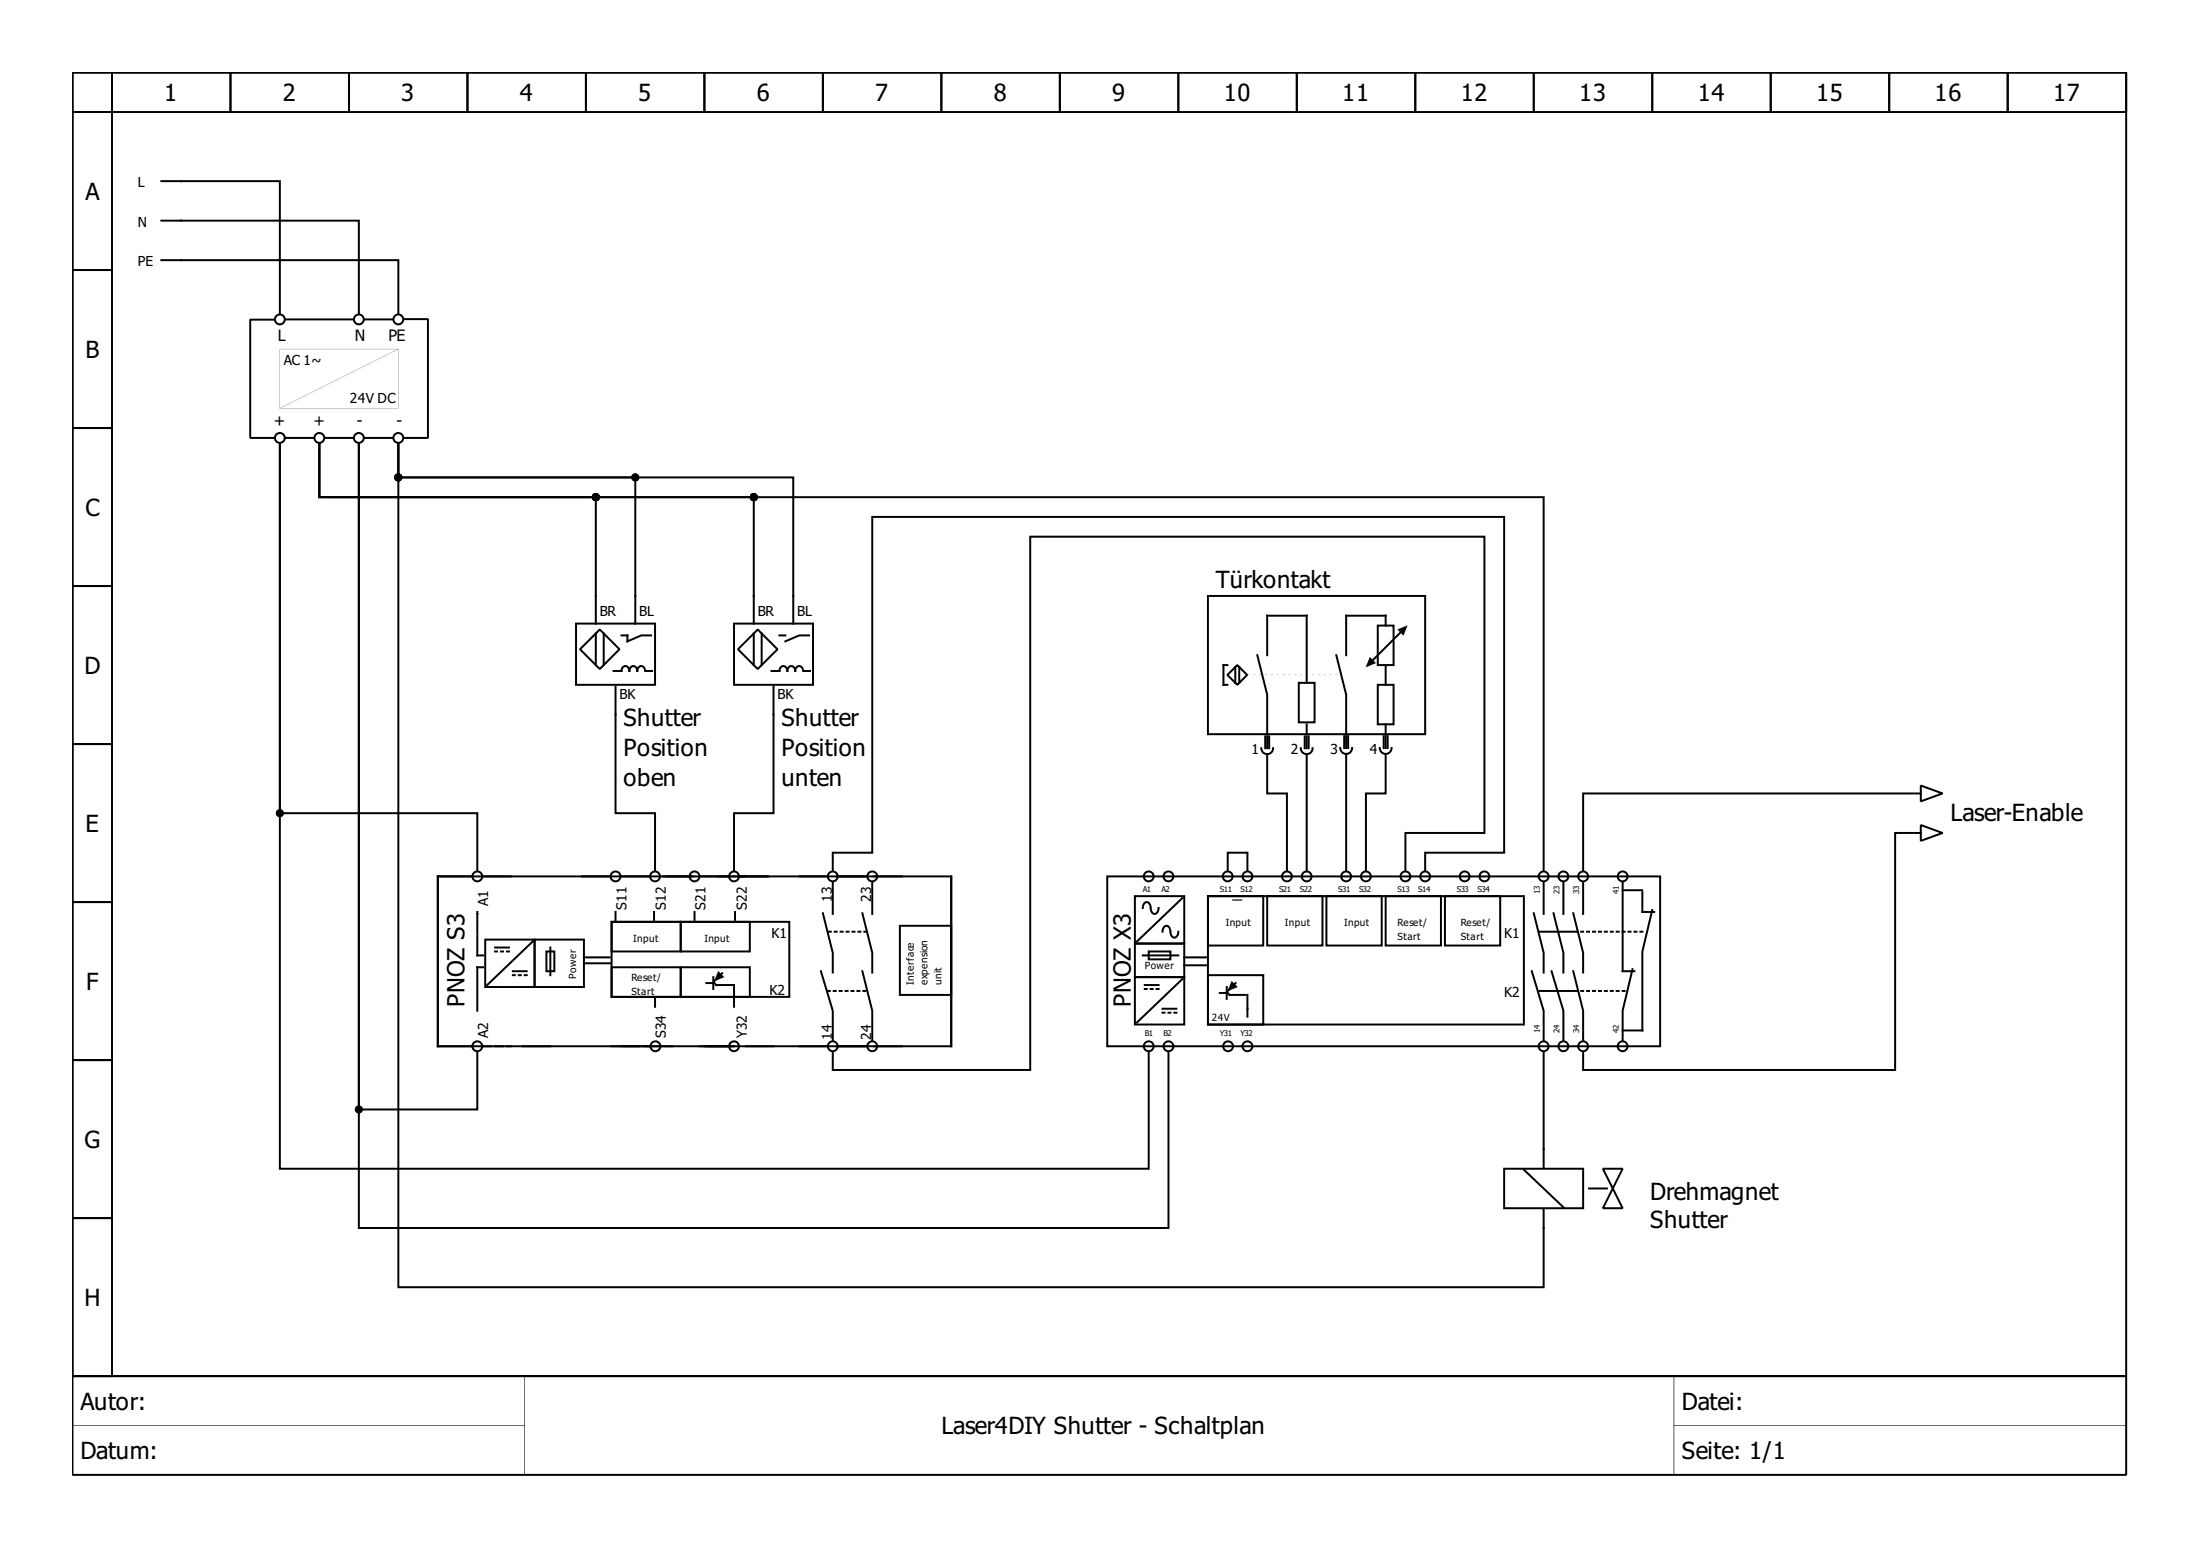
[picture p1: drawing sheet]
<svg xmlns="http://www.w3.org/2000/svg" width="297mm" height="210mm" viewBox="0 0 297 210" stroke-linecap="round" stroke-linejoin="round" font-family="sans-serif">
<g fill="#000">
<path d="M9.8 9.7l277.4 .1v176l-.1 .1h-277.3zM9.8 9.8h.1v176h-.1v-.2h277.3v.2h-.2v-176h.2v.1h-277.3z"/>
<path d="M9.8 9.7l5.5 .1v5.3l-.2 .2h-5.3zM9.8 9.8h.1v5.3h-.1v-.1h5.3v.1h-.1v-5.3h.1v.1h-5.3z"/>
<path d="M9.8 15h5.3l.2 .1v21.4l-.2 .1h-5.3l-.1-.1zM9.8 15.1h.1v21.4h-.1v-.2h5.3v.2h-.1v-21.4h.1v.2h-5.3z"/>
<path d="M15 9.8l16.1-.1 .2 .1v5.3l-.2 .2h-16l-.1-.2zM15.1 9.8h.2v5.3h-.2v-.1h16v.1h-.1v-5.3h.1v.1h-16z"/>
<path d="M31 9.8l16.1-.1 .1 .1v5.3l-.1 .2h-16l-.1-.2zM31.1 9.8h.2v5.3h-.2v-.1h16v.1h-.1v-5.3h.1v.1h-16z"/>
<path d="M47 9.8l16.1-.1 .1 .1v5.3l-.1 .2h-16l-.1-.2zM47.1 9.8h.1v5.3h-.1v-.1h16v.1h-.1v-5.3h.1v.1h-16z"/>
<path d="M63 9.8l16.1-.1 .1 .1v5.3l-.1 .2h-16l-.1-.2zM63.1 9.8h.1v5.3h-.1v-.1h16v.1h-.1v-5.3h.1v.1h-16z"/>
<path d="M79 9.8l16.1-.1 .1 .1v5.3l-.1 .2h-16l-.1-.2zM79.1 9.8h.1v5.3h-.1v-.1h16v.1h-.1v-5.3h.1v.1h-16z"/>
<path d="M95 9.8l16.1-.1 .1 .1v5.3l-.1 .2h-16l-.1-.2zM95.1 9.8h.1v5.3h-.1v-.1h16v.1h-.1v-5.3h.1v.1h-16z"/>
<path d="M111 9.8l16.1-.1 .1 .1v5.3l-.1 .2h-16l-.1-.2zM111.1 9.8h.1v5.3h-.1v-.1h16v.1h-.1v-5.3h.1v.1h-16z"/>
<path d="M127 9.8l16.1-.1 .1 .1v5.3l-.1 .2h-16l-.1-.2zM127.1 9.8h.1v5.3h-.1v-.1h16v.1h-.1v-5.3h.1v.1h-16z"/>
<path d="M143 9.8l16.1-.1 .1 .1v5.3l-.1 .2h-16l-.1-.2zM143.1 9.8h.1v5.3h-.1v-.1h16v.1h-.1v-5.3h.1v.1h-16z"/>
<path d="M159 9.8l16.1-.1 .1 .1v5.3l-.1 .2h-16l-.1-.2zM159.1 9.8h.1v5.3h-.1v-.1h16v.1h-.1v-5.3h.1v.1h-16z"/>
<path d="M175 9.8l16.1-.1 .1 .1v5.3l-.1 .2h-16l-.1-.2zM175.1 9.8h.1v5.3h-.1v-.1h16v.1h-.1v-5.3h.1v.1h-16z"/>
<path d="M191 9.8l16.1-.1 .1 .1v5.3l-.1 .2h-16l-.1-.2zM191.1 9.8h.1v5.3h-.1v-.1h16v.1h-.1v-5.3h.1v.1h-16z"/>
<path d="M207 9.8l16.1-.1 .1 .1v5.3l-.1 .2h-16l-.1-.2zM207.1 9.8h.1v5.3h-.1v-.1h16v.1h-.1v-5.3h.1v.1h-16z"/>
<path d="M223 9.8l16.1-.1 .1 .1v5.3l-.1 .2h-16l-.1-.2zM223.1 9.8h.1v5.3h-.1v-.1h16v.1h-.2v-5.3h.2v.1h-16z"/>
<path d="M238.9 9.8l16.2-.1 .1 .1v5.3l-.1 .2h-16l-.2-.2zM239.1 9.8h.1v5.3h-.1v-.1h16v.1h-.2v-5.3h.2v.1h-16z"/>
<path d="M254.9 9.8l16.2-.1 .1 .1v5.3l-.1 .2h-16l-.2-.2zM255.1 9.8h.1v5.3h-.1v-.1h16v.1h-.2v-5.3h.2v.1h-16z"/>
<path d="M270.9 9.8l16.2-.1 .1 .1v5.3l-.1 .2h-16l-.2-.2zM271.1 9.8h.1v5.3h-.1v-.1h16v.1h-.2v-5.3h.2v.1h-16z"/>
<path d="M9.8 36.3h5.3l.2 .2v21.3l-.2 .1h-5.3l-.1-.1zM9.8 36.5h.1v21.3h-.1v-.2h5.3v.2h-.1v-21.3h.1v.1h-5.3z"/>
<path d="M9.8 57.6h5.3l.2 .2v21.3l-.2 .1h-5.3l-.1-.1zM9.8 57.8h.1v21.3h-.1v-.1h5.3v.1h-.1v-21.3h.1v.1h-5.3z"/>
<path d="M9.8 79h5.3l.2 .1v21.3l-.2 .2h-5.3l-.1-.2zM9.8 79.1h.1v21.3h-.1v-.1h5.3v.1h-.1v-21.3h.1v.1h-5.3z"/>
<path d="M168.4 91.1h.3zM169.2 91.1h.3zM170 91.1h.3zM170.8 91.1h.3zM171.6 91.1h.3zM172.4 91.1h.3zM173.2 91.1h.3zM174 91.1h.3zM174.8 91.1h.3zM175.6 91.1h.2zM176.4 91.1h.2zM177.1 91.1h.3zM177.9 91.1h.3zM178.7 91.1h.3zM179.5 91.1h.3zM180.3 91.1h.3z"/>
<path d="M184.9 88.7l.9 .8-1.4 .6zM184.9 88.7l-.5 1.3 1.4-.5z"/>
<path d="M188.7 85l.8 .8 .5-1.3zM188.7 85l1.3-.6-.5 1.4z"/>
<path d="M9.8 100.3h5.3l.2 .1v21.4l-.2 .1h-5.3l-.1-.1zM9.8 100.4h.1v21.4h-.1v-.2h5.3v.2h-.1v-21.4h.1v.2h-5.3z"/>
<path d="M9.8 121.6h5.3l.2 .2v21.3l-.2 .1h-5.3l-.1-.1zM9.8 121.8h.1v21.3h-.1v-.1h5.3v.1h-.1v-21.3h.1v.1h-5.3z"/>
<path d="M97 131.1l.8 .8-1.4 .5zM97 131.1l-.5 1.3 1.3-.5z"/>
<path d="M166.3 132.4l.8 .8-1.3 .6zM166.3 132.4l-.5 1.4 1.3-.6z"/>
<path d="M9.8 143h5.3l.2 .1v21.3l-.2 .2h-5.3l-.1-.2zM9.8 143.1h.1v21.3h-.1v-.1h5.3v.1h-.1v-21.3h.1v.1h-5.3z"/>
<path d="M9.8 164.3h5.3l.2 .1v21.4l-.2 .1h-5.3l-.1-.1zM9.8 164.4h.1v21.4h-.1v-.2h5.3v.2h-.1v-21.4h.1v.2h-5.3z"/>
<path d="M9.8 185.6h277.3l.1 .2v13.3l-.1 .1h-277.3zM9.8 185.8h.1v13.3h-.1v-.1h277.3v.1h-.2v-13.3h.2v.1h-277.3z"/>
<path d="M9.8 185.7h61.1v6.7h-61.1zM9.8 185.8v6.6h61v-6.6z"/>
<path d="M9.8 185.7h61.1v6.7h-61.1zM9.8 185.8v6.6h61v-6.6z"/>
<path d="M9.8 192.4h61.1v6.7h-61.1zM9.8 192.4v6.7h61v-6.7z"/>
<path d="M9.8 192.4h61.1v6.7h-61.1zM9.8 192.4v6.7h61v-6.7z"/>
<path d="M70.8 185.7h155.2v13.4h-155.2zM70.8 185.8v13.3h155.2v-13.3z"/>
<path d="M70.8 185.7h155.2v13.4h-155.2zM70.8 185.8v13.3h155.2v-13.3z"/>
<path d="M226 185.7h61.1v6.7h-61.1zM226 185.8v6.6h61.1v-6.6z"/>
<path d="M226 185.7h61.1v6.7h-61.1zM226 185.8v6.6h61.1v-6.6z"/>
<path d="M226 192.4h61.1v6.7h-61.1zM226 192.4v6.7h61.1v-6.7z"/>
<path d="M226 192.4h61.1v6.7h-61.1zM226 192.4v6.7h61.1v-6.7z"/>
</g>
<g fill="none" stroke="#000" stroke-width=".27">
<path d="M21.8 35.1h2.7M21.8 24.5h2.7M21.8 29.8h2.7M77.8 84.2h10.6v8.2h-10.6zM78.3 87.6l2.7-2.6 2.6 2.6-2.6 2.7zM80.4 80.4v3.8M80.4 85.5v4.3M81.5 85.5v4.3M82.8 90.6h1.1a.55 .55 0 0 1 .5-.7 .55 .55 0 0 1 .6 .7 .55 .55 0 0 1 .5-.7 .55 .55 0 0 1 .5 .7 .55 .55 0 0 1 .6-.7 .55 .55 0 0 1 .5 .7M83.1 92.7v3.7M83.9 85.8h.8v.8l1.9-.8h1.3M85.8 80.4v3.8"/>
<path d="M87.2 90.6h.8M99.1 84.2h10.7v8.2h-10.7zM101.8 80.4v3.8M101.8 85.5v4.3M102.3 85l2.7 2.6-2.7 2.7-2.7-2.7zM102.8 85.5v4.3M104.2 90.6h1a.55 .55 0 0 1 .6-.7 .55 .55 0 0 1 .5 .7 .55 .55 0 0 1 .5-.7 .55 .55 0 0 1 .6 .7 .55 .55 0 0 1 .5-.7 .55 .55 0 0 1 .5 .7M104.4 92.7v3.7M105.2 85.8h.8M107.1 80.4v3.8M108.6 90.6h.8M109.2 85.8h-1.3l-1.9 .8"/>
<path d="M163.1 80.4h29.3v18.7h-29.3zM165.7 91.1l1.4-1.3 1.3 1.3-1.3 1.3zM165.7 89.8h-.5v2.6h.5M166.8 90v2.2M167.3 90v2.2M169.8 88.4l1.3 5.4v5.3M170.8 99.4v1.6M171.1 88.4v-5.3h5.3v9.1M171.1 99.4v1.6M171.4 99.4v1.6M175.4 92.2h2.1v5.3h-2.1zM176.2 99.4v1.6"/>
<path d="M176.4 97.8v1.3M176.4 99.4v1.6M176.7 99.4v1.6M180.4 88.4l1.4 5.4v5.3M181.5 99.4v1.6M181.8 99.4v1.6M182 99.4v1.6M186 84.4h2.2v5.4h-2.2zM186 92.4h2.2v5.4h-2.2zM186.8 99.4v1.6M187.1 84.4v-1.3h-5.3v5.3M187.1 89.8v2.6"/>
<path d="M187.1 97.8v1.3M187.1 99.4v1.6M187.4 99.4v1.6M189.5 85l-4.8 4.8M59.1 118.3h69.3v22.9h-69.3zM63.6 118.3h-4.5v22.9h4.5M65.2 118.3h3.8M78.6 118.3h3.7M83.9 118.3h3.7M89.5 118.3h4.1M94.7 118.3h9.1M107.9 118.3h3.7"/>
<path d="M112.4 119.1v4.3M113 118.3h4M117.8 119.1v4.3M118 118.3h3.8M128.4 118.3v22.9M149.5 118.3h74.6v22.9h-74.6zM170.3 101a.8 .8 0 0 0 .8 .8 .8 .8 0 0 0 .8-.8M175.6 101a.8 .8 0 0 0 .8 .8 .8 .8 0 0 0 .8-.8M181 101a.8 .8 0 0 0 .8 .8 .8 .8 0 0 0 .8-.8M186.3 101a.8 .8 0 0 0 .8 .8 .8 .8 0 0 0 .8-.8M208.4 119.1v4.3M211.1 119.1v4.3"/>
<path d="M213.8 119.1v4.3M219.1 119.1v12h1.6M64.4 123.1v2.9M64.4 126.3v2.7h.8M65.2 130.6h-.8v5.8M65.5 126.8h6.7v6.4h-6.7zM66.8 127.9h1.9M69.2 131.1h1.9M71.9 127.1l-6.1 5.9M72.2 126.8h6.6v6.4h-6.6zM73.8 128.4h1v2.7h-1zM74.3 127.9v3.7"/>
<path d="M78.8 129.2h3.5M79 130h3.4M82.6 130.6h9.3v4h-9.3zM82.6 124.4h9.3v4h-9.3zM82.6 124.4h24v10.2h-24zM83.1 123.1v1.1M88.3 123.1v1.1M88.4 134.8v1.1M91.9 124.4h9.3v4h-9.3zM91.9 130.6h9.3v4h-9.3zM93.8 123.1v1.1M95.4 132.7h.8"/>
<path d="M96.3 131.9v1.6M96.4 132.7l.3 .3h2.1M96.7 132.2l-.3 .2M97.5 131.4l-.3 .2M99.1 133v2.9M99.2 123.1v1.1M110.8 131.1l1.6 5.3v4M111.1 123.3l1.3 5.3v2.7M116.4 131.1l1.4 5.3v4M116.4 123.3l1.4 5.3v2.7M121.5 125h6.9v9.3h-6.9zM153.2 121h6.7v6.4h-6.7z"/>
<path d="M153.2 131.9h6.7v6.4h-6.7zM153.2 127.4h6.7v4.5h-6.7zM154.3 129h4.8M154.6 133h1.8M155.1 128.4h2.9v1.1h-2.9zM155.4 122.5a.59 .59 0 0 0-.8-.7l-.3 .5v.3M156.4 122.6a.62 .62 0 0 1-.7 .7l-.3-.4v-.3M157 136.2h1.8M158 125.7a.59 .59 0 0 0-.7-.7l-.3 .5v.3M159.1 125.8a.62 .62 0 0 1-.7 .7l-.3-.4-.1-.3M159.6 121.2l-6.1 5.9M159.6 132.2l-6.1 5.8"/>
<path d="M159.9 129.2h3.2M159.9 130.3h3.2M163.1 121h7.5v6.6h-7.5zM163.1 131.6h7.5v6.7h-7.5zM163.1 121h42.7v17.3h-42.7zM164.7 134h.8M165.6 133.2v1.6M165.8 134l.2 .3h2.2M166 133.5l-.2 .3M166.8 132.7l-.2 .3M168.4 134.3v2.9M171.1 121h7.5v6.6h-7.5z"/>
<path d="M179.1 121h7.5v6.6h-7.5zM187.1 121h7.5v6.6h-7.5zM195.1 121h7.5v6.6h-7.5zM206.8 131.1l1.6 5.3v4M207.1 123.3l1.3 5.3v2.7M207.9 133.8h5.1M207.9 125.8h5.1M209.5 131.1l1.6 5.3v4M209.8 123.3l1.3 5.3v2.7M212.4 131.1l1.4 5.3v4M212.4 123.3l1.4 5.3v2.7M219.1 120.2h2.6"/>
<path d="M220.4 130.8l-1.3 5.6v4M221.7 120.4v2.7h1.6M223.1 122.8l-1.4 5.6v10.7h-2.6M70.6 141.2h3.7M82.6 141.2h8.2M94.5 141.2h4.6M100.7 141.2h3.7M107.9 141.2h3.7M113 141.2h4M118 141.2h3.8M208.4 155.1v10.7"/>
<circle cx="64.4" cy="118.3" r=".67"/>
<circle cx="83.1" cy="118.3" r=".67"/>
<circle cx="88.4" cy="118.3" r=".67"/>
<circle cx="93.8" cy="118.3" r=".67"/>
<circle cx="99.1" cy="118.3" r=".67"/>
<circle cx="112.4" cy="118.3" r=".67"/>
<circle cx="117.8" cy="118.3" r=".67"/>
<circle cx="155.1" cy="118.3" r=".67"/>
<circle cx="157.8" cy="118.3" r=".67"/>
<circle cx="165.8" cy="118.3" r=".67"/>
<circle cx="168.4" cy="118.3" r=".67"/>
<circle cx="173.8" cy="118.3" r=".67"/>
<circle cx="176.4" cy="118.3" r=".67"/>
<circle cx="181.8" cy="118.3" r=".67"/>
<circle cx="184.4" cy="118.3" r=".67"/>
<circle cx="189.8" cy="118.3" r=".67"/>
<circle cx="192.4" cy="118.3" r=".67"/>
<circle cx="197.8" cy="118.3" r=".67"/>
<circle cx="200.4" cy="118.3" r=".67"/>
<circle cx="208.4" cy="118.3" r=".67"/>
<circle cx="211.1" cy="118.3" r=".67"/>
<circle cx="213.8" cy="118.3" r=".67"/>
<circle cx="219.1" cy="118.3" r=".67"/>
<circle cx="64.4" cy="141.2" r=".67"/>
<circle cx="88.5" cy="141.2" r=".67"/>
<circle cx="99.1" cy="141.2" r=".67"/>
<circle cx="112.4" cy="141.2" r=".67"/>
<circle cx="117.8" cy="141.2" r=".67"/>
<circle cx="155.1" cy="141.2" r=".67"/>
<circle cx="157.8" cy="141.2" r=".67"/>
<circle cx="165.8" cy="141.2" r=".67"/>
<circle cx="168.4" cy="141.2" r=".67"/>
<circle cx="208.4" cy="141.2" r=".67"/>
<circle cx="211.1" cy="141.2" r=".67"/>
<circle cx="213.8" cy="141.2" r=".67"/>
<circle cx="219.1" cy="141.2" r=".67"/>
</g>
<path d="M66.8 128.4h1.9M69.2 131.6h1.9M111.8 133.8h5M111.9 125.8h5.1M154.6 133.5h1.8M157 136.7h1.8M213.5 133.8h6.4M213.5 125.8h8.5" fill="none" stroke="#000" stroke-width=".27" stroke-dasharray=".3 .5"/>
<path d="M185 88.7l.8 .8-1.4 .5zM188.7 85l1.3-.6-.5 1.4zM97 131.1l.8 .8-1.4 .5zM166.3 132.4l.8 .8-1.3 .6z" fill="#000"/>
<path d="M65.2 141.2h3.8" fill="none" stroke="#000" stroke-width=".27" stroke-dasharray="1.1 .5"/>
<path d="M203.1 157.8h10.7v5.3h-10.7z" fill-rule="evenodd" fill="#fff" stroke="#000" stroke-width=".27"/>
<g fill="none" stroke="#000" stroke-width=".27">
<path d="M24.5 35.1h29.3v7.2M24.5 24.5h13.3v17.8M24.5 29.8h23.9v12.5M37 43.1h-3.2v16h3.2M38.5 43.1h9.1M38.6 59.1h3.7M43.1 59.9v7.2h165.3v50.4M43.1 59.9v7.2h58.7v13.3M43.1 59.9v7.2h37.3v13.3M43.9 59.1h3.7M49.2 59.1h3.8M49.2 43.1h3.8"/>
<path d="M53.8 59.9v113.9h154.6v-8M53.8 59.9v4.5h32v16M53.8 59.9v4.5h53.3v16M54.6 43.1h3.2v16h-3.2M83.1 96.4v13.4h5.3v7.7M104.4 96.4v13.4h-5.3v7.7M64.4 117.5v-7.7h-26.6v-49.9v97.9h117.3v-15.8M112.4 117.5v-2.4h5.4v-45.3h85.3v45.3h-10.7v2.4M165.8 117.5v-2.4h2.6v2.4M171.1 101.8v5.3h2.7v10.4M176.4 101.8v15.7M181.8 101.8v15.7"/>
<path d="M187.1 101.8v5.3h-2.7v10.4M189.8 117.5v-5.1h10.6v-40h-61.3v72h-26.7v-2.4M258.3 112.4h-2.4v32h-42.1v-2.4M258.3 107.1h-44.5v10.4M258.5 107.1h.8M258.5 112.4h.8M259.3 106l3 1.1-3 1.1zM259.3 111.4l3 1-3 1.1zM64.4 142v7.8h-16v-89.9v105.9h109.4v-23.8M205.8 157.9l5.3 5.1M208.4 142v13.1M216.4 157.8h2.7l-1.3 2.6z"/>
<path d="M214.6 160.4h2.4M217.8 160.4l1.3 2.7h-2.7z"/>
<circle cx="37.8" cy="59.1" r=".67"/>
<circle cx="37.8" cy="43.1" r=".67"/>
<circle cx="43.1" cy="59.1" r=".67"/>
<circle cx="48.4" cy="43.1" r=".67"/>
<circle cx="48.4" cy="59.1" r=".67"/>
<circle cx="53.8" cy="59.1" r=".67"/>
<circle cx="53.8" cy="43.1" r=".67"/>
</g>
<g fill="#000">
<path d="M37.8 55.1l16-8z"/>
<path d="M37.8 47.1h16v8h-16zM37.8 47.1v8h16v-8z"/>
</g>
<g fill="#000" stroke="#000" stroke-width=".27">
<circle cx="53.8" cy="64.4" r=".4"/>
<circle cx="80.4" cy="67.1" r=".4"/>
<circle cx="85.8" cy="64.4" r=".4"/>
<circle cx="101.8" cy="67.1" r=".4"/>
<circle cx="37.8" cy="109.8" r=".4"/>
<circle cx="48.4" cy="149.8" r=".4"/>
</g>
<g font-size="3.2">
<text x="22.2" y="13.7">1</text>
<text x="38.2" y="13.7">2</text>
<text x="54.2" y="13.7">3</text>
<text x="70.2" y="13.7">4</text>
<text x="86.2" y="13.7">5</text>
<text x="102.2" y="13.7">6</text>
<text x="118.2" y="13.7">7</text>
<text x="134.2" y="13.7">8</text>
<text x="150.2" y="13.7">9</text>
<text x="165.2" y="13.7">10</text>
<text x="181.2" y="13.7">11</text>
<text x="197.2" y="13.7">12</text>
<text x="213.2" y="13.7">13</text>
<text x="229.2" y="13.7">14</text>
<text x="245.2" y="13.7">15</text>
<text x="261.2" y="13.7">16</text>
<text x="277.2" y="13.7">17</text>
<text x="11.5" y="27">A</text>
<text x="11.5" y="48.3">B</text>
<text x="11.5" y="69.6">C</text>
<text x="164.2" y="79.4">Türkontakt</text>
<text x="11.4" y="91">D</text>
<text x="84.2" y="98">Shutter</text>
<text x="105.5" y="98">Shutter</text>
<text x="84.2" y="102">Position</text>
<text x="84.2" y="106">oben</text>
<text x="105.5" y="102">Position</text>
<text x="105.5" y="106">unten</text>
<text x="11.5" y="112.3">E</text>
<text x="263.4" y="110.8">Laser-Enable</text>
<text x="11.7" y="133.6">F</text>
<text x="62.7" y="135.9" transform="rotate(-90 62.7 135.9)">PNOZ S3</text>
<text x="152.7" y="135.9" transform="rotate(-90 152.7 135.9)">PNOZ X3</text>
<text x="11.4" y="155">G</text>
<text x="222.8" y="162">Drehmagnet</text>
<text x="222.8" y="165.8">Shutter</text>
<text x="11.4" y="176.3">H</text>
<text x="10.9" y="190.3">Autor:</text>
<text x="227.1" y="190.3">Datei:</text>
<text x="10.9" y="197">Datum:</text>
<text x="127.1" y="193.6">Laser4DIY Shutter - Schaltplan</text>
<text x="227.1" y="197">Seite: 1/1</text>
</g>
<text font-size="2.4" x="166.4" y="121.2">_</text>
<g font-size="2.1">
<text x="37.5" y="46">L</text>
<text x="47.9" y="46">N</text>
<text x="52.4" y="46">PE</text>
<text x="37" y="57.5">+</text>
<text x="42.3" y="57.5">+</text>
<text x="48.2" y="57.5">-</text>
<text x="53.5" y="57.5">-</text>
</g>
<g font-size="1.9">
<text x="18.6" y="25.3">L</text>
<text x="18.6" y="35.9">PE</text>
<text x="18.6" y="30.6">N</text>
<text x="38.3" y="49.2">AC 1~</text>
<text x="47.2" y="54.4">24V DC</text>
<text x="81" y="83.1">BR</text>
<text x="86.3" y="83.1">BL</text>
<text x="102.3" y="83.1">BR</text>
<text x="107.6" y="83.1">BL</text>
<text x="83.6" y="94.3">BK</text>
<text x="105" y="94.3">BK</text>
<text x="169" y="101.8">1</text>
<text x="174.3" y="101.8">2</text>
<text x="179.6" y="101.8">3</text>
<text x="185" y="101.8">4</text>
<text x="65.9" y="122.3" transform="rotate(-90 65.9 122.3)">A1</text>
<text x="84.6" y="122.8" transform="rotate(-90 84.6 122.8)">S11</text>
<text x="89.9" y="122.8" transform="rotate(-90 89.9 122.8)">S12</text>
<text x="95.2" y="122.8" transform="rotate(-90 95.2 122.8)">S21</text>
<text x="100.8" y="122.8" transform="rotate(-90 100.8 122.8)">S22</text>
<text x="112.3" y="121.8" transform="rotate(-90 112.3 121.8)">13</text>
<text x="117.6" y="121.8" transform="rotate(-90 117.6 121.8)">23</text>
<text x="104.2" y="126.6">K1</text>
<text x="203.1" y="126.6">K1</text>
<text x="103.9" y="134.3">K2</text>
<text x="203.1" y="134.6">K2</text>
<text x="65.9" y="140.2" transform="rotate(-90 65.9 140.2)">A2</text>
<text x="89.9" y="140.2" transform="rotate(-90 89.9 140.2)">S34</text>
<text x="100.8" y="140.2" transform="rotate(-90 100.8 140.2)">Y32</text>
<text x="112.3" y="140.4" transform="rotate(-90 112.3 140.4)">14</text>
<text x="117.6" y="140.4" transform="rotate(-90 117.6 140.4)">24</text>
</g>
<g font-size="1.3">
<text x="165.5" y="125">Input</text>
<text x="173.5" y="125">Input</text>
<text x="181.5" y="125">Input</text>
<text x="188.7" y="125">Reset/</text>
<text x="197.2" y="125">Reset/</text>
<text x="85.5" y="127.1">Input</text>
<text x="95.1" y="127.1">Input</text>
<text x="154.6" y="130.8">Power</text>
<text x="188.7" y="126.8">Start</text>
<text x="197.2" y="126.8">Start</text>
<text x="77.8" y="132.2" transform="rotate(-90 77.8 132.2)">Power</text>
<text x="85.2" y="132.4">Reset/</text>
<text x="85.2" y="134.3">Start</text>
<text x="123.4" y="133" transform="rotate(-90 123.4 133)">Interface</text>
<text x="125.2" y="133" transform="rotate(-90 125.2 133)">expension</text>
<text x="127.1" y="133" transform="rotate(-90 127.1 133)">unit</text>
<text x="163.6" y="137.8">24V</text>
</g>
<g font-size="1.1">
<text x="154.3" y="120.4">A1</text>
<text x="156.8" y="120.4">A2</text>
<text x="164.7" y="120.4">S11</text>
<text x="167.5" y="120.4">S12</text>
<text x="172.7" y="120.4">S21</text>
<text x="175.5" y="120.4">S22</text>
<text x="180.7" y="120.4">S31</text>
<text x="183.5" y="120.4">S32</text>
<text x="188.7" y="120.4">S13</text>
<text x="191.5" y="120.4">S14</text>
<text x="196.7" y="120.4">S33</text>
<text x="199.5" y="120.4">S34</text>
<text x="207.9" y="120.7" transform="rotate(-90 207.9 120.7)">13</text>
<text x="210.6" y="120.7" transform="rotate(-90 210.6 120.7)">23</text>
<text x="213.2" y="120.7" transform="rotate(-90 213.2 120.7)">33</text>
<text x="218.6" y="120.7" transform="rotate(-90 218.6 120.7)">41</text>
<text x="154.6" y="139.9">B1</text>
<text x="157.1" y="139.9">B2</text>
<text x="164.7" y="139.9">Y31</text>
<text x="167.5" y="139.9">Y32</text>
<text x="207.9" y="139.5" transform="rotate(-90 207.9 139.5)">14</text>
<text x="210.6" y="139.5" transform="rotate(-90 210.6 139.5)">24</text>
<text x="213.2" y="139.5" transform="rotate(-90 213.2 139.5)">34</text>
<text x="218.6" y="139.5" transform="rotate(-90 218.6 139.5)">42</text>
</g>
</svg>
